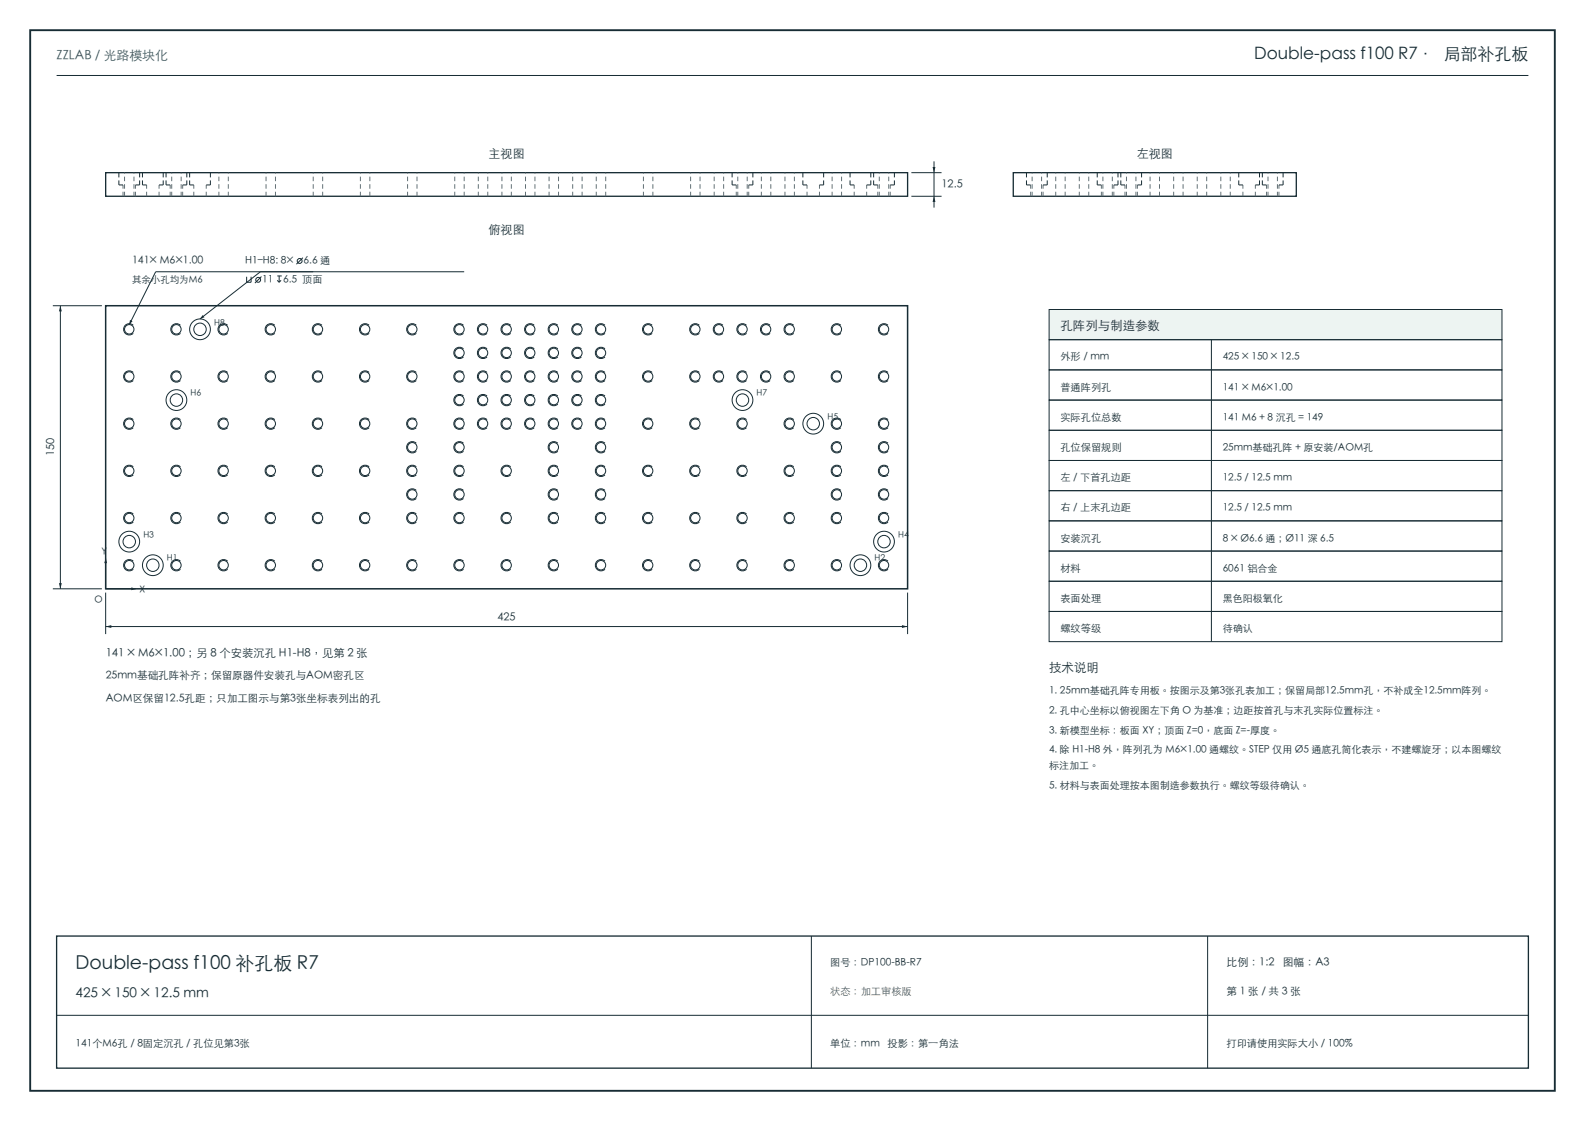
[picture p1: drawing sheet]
<svg xmlns="http://www.w3.org/2000/svg" width="420mm" height="297mm" viewBox="0 0 420 297" stroke-linecap="round" stroke-linejoin="round" font-family="sans-serif">
<path d="M8 8h404v281h-404z" fill="none" stroke="#172c34" stroke-width=".5"/>
<path d="M15 20h390M241.5 52h8M241.5 45.7h8M247.5 42.7v12.3" fill="none" stroke="#172c34" stroke-width=".26"/>
<path d="M28 45.7h212.5v6.3h-212.5zM268.5 45.7h75v6.3h-75z" fill="none" stroke="#172c34" stroke-width=".35"/>
<g fill="none" stroke="#647077" stroke-width=".26" stroke-dasharray="1.2 .8" stroke-linecap="butt">
<path d="M32.6 52v-3M33 52v-6.3M35.5 52v-6.3M35.9 52v-3M38.9 52v-3M42.2 52v-3M45.1 52v-3M45.5 52v-6.3M48 52v-6.3M48.4 52v-3M51.4 52v-3M54.7 52v-3"/>
<path d="M58 52v-6.3M60.5 52v-6.3M70.5 52v-6.3M73 52v-6.3M83 52v-6.3M85.5 52v-6.3M95.5 52v-6.3M98 52v-6.3M108 52v-6.3M110.5 52v-6.3M120.5 52v-6.3M123 52v-6.3"/>
<path d="M126.8 52v-6.3M129.3 52v-6.3M133 52v-6.3M135.5 52v-6.3M139.3 52v-6.3M141.8 52v-6.3M145.5 52v-6.3M148 52v-6.3M151.8 52v-6.3M154.3 52v-6.3M158 52v-6.3M160.5 52v-6.3"/>
<path d="M170.5 52v-6.3M173 52v-6.3M183 52v-6.3M185.5 52v-6.3M189.3 52v-6.3M191.8 52v-6.3M195.1 52v-3M195.5 52v-6.3M198 52v-6.3M198.4 52v-3M201.8 52v-6.3M204.3 52v-6.3"/>
<path d="M208 52v-6.3M210.5 52v-6.3M213.9 52v-3M217.2 52v-3M220.5 52v-6.3M223 52v-6.3M226.4 52v-3M229.7 52v-3M232.6 52v-3M233 52v-6.3M235.5 52v-6.3M235.9 52v-3"/>
<path d="M273.1 52v-3M273.5 52v-6.3M276 52v-6.3M276.4 52v-3M279.8 52v-6.3M282.3 52v-6.3M286 52v-6.3M288.5 52v-6.3M291.9 52v-3M292.3 52v-6.3M294.8 52v-6.3M295.2 52v-3"/>
<path d="M298.1 52v-3M298.5 52v-6.3M301 52v-6.3M301.4 52v-3M304.8 52v-6.3M307.3 52v-6.3M311 52v-6.3M313.5 52v-6.3M317.3 52v-6.3M319.8 52v-6.3M323.5 52v-6.3M326 52v-6.3"/>
<path d="M329.4 52v-3M332.7 52v-3M335.6 52v-3M336 52v-6.3M338.5 52v-6.3M338.9 52v-3"/>
</g>
<g fill="none" stroke="#172c34" stroke-width=".26" stroke-dasharray="1.2 .8" stroke-linecap="butt">
<path d="M31.5 49v-3.3M32.6 49h-1.1M35.9 49h1.1M37 49v-3.3M37.8 49v-3.3M38.9 49h-1.1M42.2 49h1.1M43.3 49v-3.3M44 49v-3.3M45.1 49h-1.1M48.4 49h1.1M49.5 49v-3.3"/>
<path d="M50.3 49v-3.3M51.4 49h-1.1M54.7 49h1.1M55.8 49v-3.3M194 49v-3.3M195.1 49h-1.1M198.4 49h1.1M199.5 49v-3.3M212.8 49v-3.3M213.9 49h-1.1M217.2 49h1.1M218.3 49v-3.3"/>
<path d="M225.3 49v-3.3M226.4 49h-1.1M229.7 49h1.1M230.8 49v-3.3M231.5 49v-3.3M232.6 49h-1.1M235.9 49h1.1M237 49v-3.3M272 49v-3.3M273.1 49h-1.1M276.4 49h1.1M277.5 49v-3.3"/>
<path d="M290.8 49v-3.3M291.9 49h-1.1M295.2 49h1.1M296.3 49v-3.3M297 49v-3.3M298.1 49h-1.1M301.4 49h1.1M302.5 49v-3.3M328.3 49v-3.3M329.4 49h-1.1M332.7 49h1.1M333.8 49v-3.3"/>
<path d="M334.5 49v-3.3M335.6 49h-1.1M338.9 49h1.1M340 49v-3.3"/>
</g>
<g fill="#172c34">
<path d="M247.5 52l.4 1.5h-.8z"/>
<path d="M247.1 44.2h.8l-.4 1.5z"/>
</g>
<path d="M28 81h212.5v75h-212.5z" fill="none" stroke="#172c34" stroke-width=".4"/>
<g fill="none" stroke="#172c34" stroke-width=".26">
<path d="M35.3 98.7a1.5 1.5 0 0 0-2.1 0 1.5 1.5 0 0 0 0 2.1 1.5 1.5 0 0 0 2.1 0M35.3 86.2a1.5 1.5 0 0 0-2.1 0 1.5 1.5 0 0 0 0 2.1 1.5 1.5 0 0 0 2.1 0M47.8 98.7a1.5 1.5 0 0 0-2.1 0 1.5 1.5 0 0 0 0 2.1 1.5 1.5 0 0 0 2.1 0M47.8 86.2a1.5 1.5 0 0 0-2.1 0 1.5 1.5 0 0 0 0 2.1 1.5 1.5 0 0 0 2.1 0M60.3 98.7a1.5 1.5 0 0 0-2.1 0 1.5 1.5 0 0 0 0 2.1 1.5 1.5 0 0 0 2.1 0M60.3 86.2a1.5 1.5 0 0 0-2.1 0 1.5 1.5 0 0 0 0 2.1 1.5 1.5 0 0 0 2.1 0M72.8 98.7a1.5 1.5 0 0 0-2.1 0 1.5 1.5 0 0 0 0 2.1 1.5 1.5 0 0 0 2.1 0M72.8 86.2a1.5 1.5 0 0 0-2.1 0 1.5 1.5 0 0 0 0 2.1 1.5 1.5 0 0 0 2.1 0M85.3 98.7a1.5 1.5 0 0 0-2.1 0 1.5 1.5 0 0 0 0 2.1 1.5 1.5 0 0 0 2.1 0M85.3 86.2a1.5 1.5 0 0 0-2.1 0 1.5 1.5 0 0 0 0 2.1 1.5 1.5 0 0 0 2.1 0M97.8 98.7a1.5 1.5 0 0 0-2.1 0 1.5 1.5 0 0 0 0 2.1 1.5 1.5 0 0 0 2.1 0M97.8 86.2a1.5 1.5 0 0 0-2.1 0 1.5 1.5 0 0 0 0 2.1 1.5 1.5 0 0 0 2.1 0"/>
<path d="M110.3 98.7a1.5 1.5 0 0 0-2.1 0 1.5 1.5 0 0 0 0 2.1 1.5 1.5 0 0 0 2.1 0M110.3 86.2a1.5 1.5 0 0 0-2.1 0 1.5 1.5 0 0 0 0 2.1 1.5 1.5 0 0 0 2.1 0M122.8 98.7a1.5 1.5 0 0 0-2.1 0 1.5 1.5 0 0 0 0 2.1 1.5 1.5 0 0 0 2.1 0M122.8 92.4a1.5 1.5 0 0 0-2.1 0 1.5 1.5 0 0 0 0 2.2 1.5 1.5 0 0 0 2.1 0M122.8 86.2a1.5 1.5 0 0 0-2.1 0 1.5 1.5 0 0 0 0 2.1 1.5 1.5 0 0 0 2.1 0M129.1 98.7a1.5 1.5 0 0 0-2.2 0 1.5 1.5 0 0 0 0 2.1 1.5 1.5 0 0 0 2.2 0M129.1 92.4a1.5 1.5 0 0 0-2.2 0 1.5 1.5 0 0 0 0 2.2 1.5 1.5 0 0 0 2.2 0M129.1 86.2a1.5 1.5 0 0 0-2.2 0 1.5 1.5 0 0 0 0 2.1 1.5 1.5 0 0 0 2.2 0M135.3 98.7a1.5 1.5 0 0 0-2.1 0 1.5 1.5 0 0 0 0 2.1 1.5 1.5 0 0 0 2.1 0M135.3 92.4a1.5 1.5 0 0 0-2.1 0 1.5 1.5 0 0 0 0 2.2 1.5 1.5 0 0 0 2.1 0M135.3 86.2a1.5 1.5 0 0 0-2.1 0 1.5 1.5 0 0 0 0 2.1 1.5 1.5 0 0 0 2.1 0M141.6 98.7a1.5 1.5 0 0 0-2.2 0 1.5 1.5 0 0 0 0 2.1 1.5 1.5 0 0 0 2.2 0"/>
<path d="M141.6 92.4a1.5 1.5 0 0 0-2.2 0 1.5 1.5 0 0 0 0 2.2 1.5 1.5 0 0 0 2.2 0M141.6 86.2a1.5 1.5 0 0 0-2.2 0 1.5 1.5 0 0 0 0 2.1 1.5 1.5 0 0 0 2.2 0M147.8 98.7a1.5 1.5 0 0 0-2.1 0 1.5 1.5 0 0 0 0 2.1 1.5 1.5 0 0 0 2.1 0M147.8 92.4a1.5 1.5 0 0 0-2.1 0 1.5 1.5 0 0 0 0 2.2 1.5 1.5 0 0 0 2.1 0M147.8 86.2a1.5 1.5 0 0 0-2.1 0 1.5 1.5 0 0 0 0 2.1 1.5 1.5 0 0 0 2.1 0M154.1 98.7a1.5 1.5 0 0 0-2.2 0 1.5 1.5 0 0 0 0 2.1 1.5 1.5 0 0 0 2.2 0M154.1 92.4a1.5 1.5 0 0 0-2.2 0 1.5 1.5 0 0 0 0 2.2 1.5 1.5 0 0 0 2.2 0M154.1 86.2a1.5 1.5 0 0 0-2.2 0 1.5 1.5 0 0 0 0 2.1 1.5 1.5 0 0 0 2.2 0M160.3 98.7a1.5 1.5 0 0 0-2.1 0 1.5 1.5 0 0 0 0 2.1 1.5 1.5 0 0 0 2.1 0M160.3 92.4a1.5 1.5 0 0 0-2.1 0 1.5 1.5 0 0 0 0 2.2 1.5 1.5 0 0 0 2.1 0M160.3 86.2a1.5 1.5 0 0 0-2.1 0 1.5 1.5 0 0 0 0 2.1 1.5 1.5 0 0 0 2.1 0M172.8 98.7a1.5 1.5 0 0 0-2.1 0 1.5 1.5 0 0 0 0 2.1 1.5 1.5 0 0 0 2.1 0"/>
<path d="M172.8 86.2a1.5 1.5 0 0 0-2.1 0 1.5 1.5 0 0 0 0 2.1 1.5 1.5 0 0 0 2.1 0M185.3 98.7a1.5 1.5 0 0 0-2.1 0 1.5 1.5 0 0 0 0 2.1 1.5 1.5 0 0 0 2.1 0M185.3 86.2a1.5 1.5 0 0 0-2.1 0 1.5 1.5 0 0 0 0 2.1 1.5 1.5 0 0 0 2.1 0M191.6 98.7a1.5 1.5 0 0 0-2.2 0 1.5 1.5 0 0 0 0 2.1 1.5 1.5 0 0 0 2.2 0M191.6 86.2a1.5 1.5 0 0 0-2.2 0 1.5 1.5 0 0 0 0 2.1 1.5 1.5 0 0 0 2.2 0M197.8 98.7a1.5 1.5 0 0 0-2.1 0 1.5 1.5 0 0 0 0 2.1 1.5 1.5 0 0 0 2.1 0M197.8 86.2a1.5 1.5 0 0 0-2.1 0 1.5 1.5 0 0 0 0 2.1 1.5 1.5 0 0 0 2.1 0M204.1 98.7a1.5 1.5 0 0 0-2.2 0 1.5 1.5 0 0 0 0 2.1 1.5 1.5 0 0 0 2.2 0M204.1 86.2a1.5 1.5 0 0 0-2.2 0 1.5 1.5 0 0 0 0 2.1 1.5 1.5 0 0 0 2.2 0M210.3 98.7a1.5 1.5 0 0 0-2.1 0 1.5 1.5 0 0 0 0 2.1 1.5 1.5 0 0 0 2.1 0M210.3 86.2a1.5 1.5 0 0 0-2.1 0 1.5 1.5 0 0 0 0 2.1 1.5 1.5 0 0 0 2.1 0M222.8 98.7a1.5 1.5 0 0 0-2.1 0 1.5 1.5 0 0 0 0 2.1 1.5 1.5 0 0 0 2.1 0"/>
<path d="M222.8 86.2a1.5 1.5 0 0 0-2.1 0 1.5 1.5 0 0 0 0 2.1 1.5 1.5 0 0 0 2.1 0M235.3 98.7a1.5 1.5 0 0 0-2.1 0 1.5 1.5 0 0 0 0 2.1 1.5 1.5 0 0 0 2.1 0M235.3 86.2a1.5 1.5 0 0 0-2.1 0 1.5 1.5 0 0 0 0 2.1 1.5 1.5 0 0 0 2.1 0M35.3 111.2a1.5 1.5 0 0 0-2.1 0 1.5 1.5 0 0 0 0 2.1 1.5 1.5 0 0 0 2.1 0M47.8 111.2a1.5 1.5 0 0 0-2.1 0 1.5 1.5 0 0 0 0 2.1 1.5 1.5 0 0 0 2.1 0M60.3 111.2a1.5 1.5 0 0 0-2.1 0 1.5 1.5 0 0 0 0 2.1 1.5 1.5 0 0 0 2.1 0M72.8 111.2a1.5 1.5 0 0 0-2.1 0 1.5 1.5 0 0 0 0 2.1 1.5 1.5 0 0 0 2.1 0M85.3 111.2a1.5 1.5 0 0 0-2.1 0 1.5 1.5 0 0 0 0 2.1 1.5 1.5 0 0 0 2.1 0M97.8 111.2a1.5 1.5 0 0 0-2.1 0 1.5 1.5 0 0 0 0 2.1 1.5 1.5 0 0 0 2.1 0M110.3 117.4a1.5 1.5 0 0 0-2.1 0 1.5 1.5 0 0 0 0 2.2 1.5 1.5 0 0 0 2.1 0M110.3 111.2a1.5 1.5 0 0 0-2.1 0 1.5 1.5 0 0 0 0 2.1 1.5 1.5 0 0 0 2.1 0M122.8 117.4a1.5 1.5 0 0 0-2.1 0 1.5 1.5 0 0 0 0 2.2 1.5 1.5 0 0 0 2.1 0"/>
<path d="M122.8 111.2a1.5 1.5 0 0 0-2.1 0 1.5 1.5 0 0 0 0 2.1 1.5 1.5 0 0 0 2.1 0M122.8 104.9a1.5 1.5 0 0 0-2.1 0 1.5 1.5 0 0 0 0 2.2 1.5 1.5 0 0 0 2.1 0M129.1 111.2a1.5 1.5 0 0 0-2.2 0 1.5 1.5 0 0 0 0 2.1 1.5 1.5 0 0 0 2.2 0M129.1 104.9a1.5 1.5 0 0 0-2.2 0 1.5 1.5 0 0 0 0 2.2 1.5 1.5 0 0 0 2.2 0M135.3 111.2a1.5 1.5 0 0 0-2.1 0 1.5 1.5 0 0 0 0 2.1 1.5 1.5 0 0 0 2.1 0M135.3 104.9a1.5 1.5 0 0 0-2.1 0 1.5 1.5 0 0 0 0 2.2 1.5 1.5 0 0 0 2.1 0M141.6 111.2a1.5 1.5 0 0 0-2.2 0 1.5 1.5 0 0 0 0 2.1 1.5 1.5 0 0 0 2.2 0M141.6 104.9a1.5 1.5 0 0 0-2.2 0 1.5 1.5 0 0 0 0 2.2 1.5 1.5 0 0 0 2.2 0M147.8 117.4a1.5 1.5 0 0 0-2.1 0 1.5 1.5 0 0 0 0 2.2 1.5 1.5 0 0 0 2.1 0M147.8 111.2a1.5 1.5 0 0 0-2.1 0 1.5 1.5 0 0 0 0 2.1 1.5 1.5 0 0 0 2.1 0M147.8 104.9a1.5 1.5 0 0 0-2.1 0 1.5 1.5 0 0 0 0 2.2 1.5 1.5 0 0 0 2.1 0M154.1 111.2a1.5 1.5 0 0 0-2.2 0 1.5 1.5 0 0 0 0 2.1 1.5 1.5 0 0 0 2.2 0"/>
<path d="M154.1 104.9a1.5 1.5 0 0 0-2.2 0 1.5 1.5 0 0 0 0 2.2 1.5 1.5 0 0 0 2.2 0M160.3 117.4a1.5 1.5 0 0 0-2.1 0 1.5 1.5 0 0 0 0 2.2 1.5 1.5 0 0 0 2.1 0M160.3 111.2a1.5 1.5 0 0 0-2.1 0 1.5 1.5 0 0 0 0 2.1 1.5 1.5 0 0 0 2.1 0M160.3 104.9a1.5 1.5 0 0 0-2.1 0 1.5 1.5 0 0 0 0 2.2 1.5 1.5 0 0 0 2.1 0M172.8 111.2a1.5 1.5 0 0 0-2.1 0 1.5 1.5 0 0 0 0 2.1 1.5 1.5 0 0 0 2.1 0M185.3 111.2a1.5 1.5 0 0 0-2.1 0 1.5 1.5 0 0 0 0 2.1 1.5 1.5 0 0 0 2.1 0M197.8 111.2a1.5 1.5 0 0 0-2.1 0 1.5 1.5 0 0 0 0 2.1 1.5 1.5 0 0 0 2.1 0M210.3 111.2a1.5 1.5 0 0 0-2.1 0 1.5 1.5 0 0 0 0 2.1 1.5 1.5 0 0 0 2.1 0M222.8 117.4a1.5 1.5 0 0 0-2.1 0 1.5 1.5 0 0 0 0 2.2 1.5 1.5 0 0 0 2.1 0M222.8 111.2a1.5 1.5 0 0 0-2.1 0 1.5 1.5 0 0 0 0 2.1 1.5 1.5 0 0 0 2.1 0M235.3 117.4a1.5 1.5 0 0 0-2.1 0 1.5 1.5 0 0 0 0 2.2 1.5 1.5 0 0 0 2.1 0M235.3 111.2a1.5 1.5 0 0 0-2.1 0 1.5 1.5 0 0 0 0 2.1 1.5 1.5 0 0 0 2.1 0"/>
<path d="M35.3 136.2a1.5 1.5 0 0 0-2.1 0 1.5 1.5 0 0 0 0 2.1 1.5 1.5 0 0 0 2.1 0M35.3 123.7a1.5 1.5 0 0 0-2.1 0 1.5 1.5 0 0 0 0 2.1 1.5 1.5 0 0 0 2.1 0M47.8 136.2a1.5 1.5 0 0 0-2.1 0 1.5 1.5 0 0 0 0 2.1 1.5 1.5 0 0 0 2.1 0M47.8 123.7a1.5 1.5 0 0 0-2.1 0 1.5 1.5 0 0 0 0 2.1 1.5 1.5 0 0 0 2.1 0M60.3 136.2a1.5 1.5 0 0 0-2.1 0 1.5 1.5 0 0 0 0 2.1 1.5 1.5 0 0 0 2.1 0M60.3 123.7a1.5 1.5 0 0 0-2.1 0 1.5 1.5 0 0 0 0 2.1 1.5 1.5 0 0 0 2.1 0M72.8 136.2a1.5 1.5 0 0 0-2.1 0 1.5 1.5 0 0 0 0 2.1 1.5 1.5 0 0 0 2.1 0M72.8 123.7a1.5 1.5 0 0 0-2.1 0 1.5 1.5 0 0 0 0 2.1 1.5 1.5 0 0 0 2.1 0M85.3 136.2a1.5 1.5 0 0 0-2.1 0 1.5 1.5 0 0 0 0 2.1 1.5 1.5 0 0 0 2.1 0M85.3 123.7a1.5 1.5 0 0 0-2.1 0 1.5 1.5 0 0 0 0 2.1 1.5 1.5 0 0 0 2.1 0M97.8 136.2a1.5 1.5 0 0 0-2.1 0 1.5 1.5 0 0 0 0 2.1 1.5 1.5 0 0 0 2.1 0M97.8 123.7a1.5 1.5 0 0 0-2.1 0 1.5 1.5 0 0 0 0 2.1 1.5 1.5 0 0 0 2.1 0"/>
<path d="M110.3 136.2a1.5 1.5 0 0 0-2.1 0 1.5 1.5 0 0 0 0 2.1 1.5 1.5 0 0 0 2.1 0M110.3 129.9a1.5 1.5 0 0 0-2.1 0 1.5 1.5 0 0 0 0 2.2 1.5 1.5 0 0 0 2.1 0M110.3 123.7a1.5 1.5 0 0 0-2.1 0 1.5 1.5 0 0 0 0 2.1 1.5 1.5 0 0 0 2.1 0M122.8 136.2a1.5 1.5 0 0 0-2.1 0 1.5 1.5 0 0 0 0 2.1 1.5 1.5 0 0 0 2.1 0M122.8 129.9a1.5 1.5 0 0 0-2.1 0 1.5 1.5 0 0 0 0 2.2 1.5 1.5 0 0 0 2.1 0M122.8 123.7a1.5 1.5 0 0 0-2.1 0 1.5 1.5 0 0 0 0 2.1 1.5 1.5 0 0 0 2.1 0M135.3 136.2a1.5 1.5 0 0 0-2.1 0 1.5 1.5 0 0 0 0 2.1 1.5 1.5 0 0 0 2.1 0M135.3 123.7a1.5 1.5 0 0 0-2.1 0 1.5 1.5 0 0 0 0 2.1 1.5 1.5 0 0 0 2.1 0M147.8 136.2a1.5 1.5 0 0 0-2.1 0 1.5 1.5 0 0 0 0 2.1 1.5 1.5 0 0 0 2.1 0M147.8 129.9a1.5 1.5 0 0 0-2.1 0 1.5 1.5 0 0 0 0 2.2 1.5 1.5 0 0 0 2.1 0M147.8 123.7a1.5 1.5 0 0 0-2.1 0 1.5 1.5 0 0 0 0 2.1 1.5 1.5 0 0 0 2.1 0M160.3 136.2a1.5 1.5 0 0 0-2.1 0 1.5 1.5 0 0 0 0 2.1 1.5 1.5 0 0 0 2.1 0"/>
<path d="M160.3 129.9a1.5 1.5 0 0 0-2.1 0 1.5 1.5 0 0 0 0 2.2 1.5 1.5 0 0 0 2.1 0M160.3 123.7a1.5 1.5 0 0 0-2.1 0 1.5 1.5 0 0 0 0 2.1 1.5 1.5 0 0 0 2.1 0M172.8 136.2a1.5 1.5 0 0 0-2.1 0 1.5 1.5 0 0 0 0 2.1 1.5 1.5 0 0 0 2.1 0M172.8 123.7a1.5 1.5 0 0 0-2.1 0 1.5 1.5 0 0 0 0 2.1 1.5 1.5 0 0 0 2.1 0M185.3 136.2a1.5 1.5 0 0 0-2.1 0 1.5 1.5 0 0 0 0 2.1 1.5 1.5 0 0 0 2.1 0M185.3 123.7a1.5 1.5 0 0 0-2.1 0 1.5 1.5 0 0 0 0 2.1 1.5 1.5 0 0 0 2.1 0M197.8 136.2a1.5 1.5 0 0 0-2.1 0 1.5 1.5 0 0 0 0 2.1 1.5 1.5 0 0 0 2.1 0M197.8 123.7a1.5 1.5 0 0 0-2.1 0 1.5 1.5 0 0 0 0 2.1 1.5 1.5 0 0 0 2.1 0M210.3 136.2a1.5 1.5 0 0 0-2.1 0 1.5 1.5 0 0 0 0 2.1 1.5 1.5 0 0 0 2.1 0M210.3 123.7a1.5 1.5 0 0 0-2.1 0 1.5 1.5 0 0 0 0 2.1 1.5 1.5 0 0 0 2.1 0M222.8 136.2a1.5 1.5 0 0 0-2.1 0 1.5 1.5 0 0 0 0 2.1 1.5 1.5 0 0 0 2.1 0M222.8 129.9a1.5 1.5 0 0 0-2.1 0 1.5 1.5 0 0 0 0 2.2 1.5 1.5 0 0 0 2.1 0"/>
<path d="M222.8 123.7a1.5 1.5 0 0 0-2.1 0 1.5 1.5 0 0 0 0 2.1 1.5 1.5 0 0 0 2.1 0M235.3 136.2a1.5 1.5 0 0 0-2.1 0 1.5 1.5 0 0 0 0 2.1 1.5 1.5 0 0 0 2.1 0M235.3 129.9a1.5 1.5 0 0 0-2.1 0 1.5 1.5 0 0 0 0 2.2 1.5 1.5 0 0 0 2.1 0M235.3 123.7a1.5 1.5 0 0 0-2.1 0 1.5 1.5 0 0 0 0 2.1 1.5 1.5 0 0 0 2.1 0M28 157v11M35.3 148.7a1.5 1.5 0 0 0-2.1 0 1.5 1.5 0 0 0 0 2.1 1.5 1.5 0 0 0 2.1 0M47.8 148.7a1.5 1.5 0 0 0-2.1 0 1.5 1.5 0 0 0 0 2.1 1.5 1.5 0 0 0 2.1 0M60.3 148.7a1.5 1.5 0 0 0-2.1 0 1.5 1.5 0 0 0 0 2.1 1.5 1.5 0 0 0 2.1 0M72.8 148.7a1.5 1.5 0 0 0-2.1 0 1.5 1.5 0 0 0 0 2.1 1.5 1.5 0 0 0 2.1 0M85.3 148.7a1.5 1.5 0 0 0-2.1 0 1.5 1.5 0 0 0 0 2.1 1.5 1.5 0 0 0 2.1 0M97.8 148.7a1.5 1.5 0 0 0-2.1 0 1.5 1.5 0 0 0 0 2.1 1.5 1.5 0 0 0 2.1 0M110.3 148.7a1.5 1.5 0 0 0-2.1 0 1.5 1.5 0 0 0 0 2.1 1.5 1.5 0 0 0 2.1 0"/>
<path d="M122.8 148.7a1.5 1.5 0 0 0-2.1 0 1.5 1.5 0 0 0 0 2.1 1.5 1.5 0 0 0 2.1 0M135.3 148.7a1.5 1.5 0 0 0-2.1 0 1.5 1.5 0 0 0 0 2.1 1.5 1.5 0 0 0 2.1 0M147.8 148.7a1.5 1.5 0 0 0-2.1 0 1.5 1.5 0 0 0 0 2.1 1.5 1.5 0 0 0 2.1 0M160.3 148.7a1.5 1.5 0 0 0-2.1 0 1.5 1.5 0 0 0 0 2.1 1.5 1.5 0 0 0 2.1 0M172.8 148.7a1.5 1.5 0 0 0-2.1 0 1.5 1.5 0 0 0 0 2.1 1.5 1.5 0 0 0 2.1 0M185.3 148.7a1.5 1.5 0 0 0-2.1 0 1.5 1.5 0 0 0 0 2.1 1.5 1.5 0 0 0 2.1 0M197.8 148.7a1.5 1.5 0 0 0-2.1 0 1.5 1.5 0 0 0 0 2.1 1.5 1.5 0 0 0 2.1 0M210.3 148.7a1.5 1.5 0 0 0-2.1 0 1.5 1.5 0 0 0 0 2.1 1.5 1.5 0 0 0 2.1 0M222.8 148.7a1.5 1.5 0 0 0-2.1 0 1.5 1.5 0 0 0 0 2.1 1.5 1.5 0 0 0 2.1 0M235.3 148.7a1.5 1.5 0 0 0-2.1 0 1.5 1.5 0 0 0 0 2.1 1.5 1.5 0 0 0 2.1 0M240.5 157v11M28 166h212.5"/>
<circle cx="34.2" cy="99.7" r="1.25"/>
<circle cx="34.2" cy="87.2" r="1.25"/>
<circle cx="46.7" cy="87.2" r="1.25"/>
<circle cx="46.7" cy="99.7" r="1.25"/>
<circle cx="53" cy="87.2" r="2.75"/>
<circle cx="53" cy="87.2" r="1.65"/>
<circle cx="59.2" cy="99.7" r="1.25"/>
<circle cx="59.2" cy="87.2" r="1.25"/>
<circle cx="71.7" cy="87.2" r="1.25"/>
<circle cx="71.7" cy="99.7" r="1.25"/>
<circle cx="84.2" cy="87.2" r="1.25"/>
<circle cx="84.2" cy="99.7" r="1.25"/>
<circle cx="96.7" cy="87.2" r="1.25"/>
<circle cx="96.7" cy="99.7" r="1.25"/>
<circle cx="109.2" cy="87.2" r="1.25"/>
<circle cx="109.2" cy="99.7" r="1.25"/>
<circle cx="121.7" cy="93.5" r="1.25"/>
<circle cx="121.7" cy="99.7" r="1.25"/>
<circle cx="121.7" cy="87.2" r="1.25"/>
<circle cx="128" cy="99.7" r="1.25"/>
<circle cx="128" cy="93.5" r="1.25"/>
<circle cx="128" cy="87.2" r="1.25"/>
<circle cx="134.2" cy="99.7" r="1.25"/>
<circle cx="134.2" cy="93.5" r="1.25"/>
<circle cx="134.2" cy="87.2" r="1.25"/>
<circle cx="140.5" cy="93.5" r="1.25"/>
<circle cx="140.5" cy="87.2" r="1.25"/>
<circle cx="140.5" cy="99.7" r="1.25"/>
<circle cx="146.7" cy="99.7" r="1.25"/>
<circle cx="146.7" cy="93.5" r="1.25"/>
<circle cx="146.7" cy="87.2" r="1.25"/>
<circle cx="153" cy="87.2" r="1.25"/>
<circle cx="153" cy="93.5" r="1.25"/>
<circle cx="153" cy="99.7" r="1.25"/>
<circle cx="159.2" cy="93.5" r="1.25"/>
<circle cx="159.2" cy="99.7" r="1.25"/>
<circle cx="159.2" cy="87.2" r="1.25"/>
<circle cx="171.7" cy="99.7" r="1.25"/>
<circle cx="171.7" cy="87.2" r="1.25"/>
<circle cx="184.2" cy="99.7" r="1.25"/>
<circle cx="184.2" cy="87.2" r="1.25"/>
<circle cx="190.5" cy="87.2" r="1.25"/>
<circle cx="190.5" cy="99.7" r="1.25"/>
<circle cx="196.7" cy="87.2" r="1.25"/>
<circle cx="196.7" cy="99.7" r="1.25"/>
<circle cx="203" cy="99.7" r="1.25"/>
<circle cx="203" cy="87.2" r="1.25"/>
<circle cx="209.2" cy="99.7" r="1.25"/>
<circle cx="209.2" cy="87.2" r="1.25"/>
<circle cx="221.7" cy="87.2" r="1.25"/>
<circle cx="221.7" cy="99.7" r="1.25"/>
<circle cx="234.2" cy="99.7" r="1.25"/>
<circle cx="234.2" cy="87.2" r="1.25"/>
<circle cx="34.2" cy="112.2" r="1.25"/>
<circle cx="46.7" cy="106" r="2.75"/>
<circle cx="46.7" cy="106" r="1.65"/>
<circle cx="46.7" cy="112.2" r="1.25"/>
<circle cx="59.2" cy="112.2" r="1.25"/>
<circle cx="71.7" cy="112.2" r="1.25"/>
<circle cx="84.2" cy="112.2" r="1.25"/>
<circle cx="96.7" cy="112.2" r="1.25"/>
<circle cx="109.2" cy="112.2" r="1.25"/>
<circle cx="109.2" cy="118.5" r="1.25"/>
<circle cx="121.7" cy="118.5" r="1.25"/>
<circle cx="121.7" cy="112.2" r="1.25"/>
<circle cx="121.7" cy="106" r="1.25"/>
<circle cx="128" cy="112.2" r="1.25"/>
<circle cx="128" cy="106" r="1.25"/>
<circle cx="134.2" cy="112.2" r="1.25"/>
<circle cx="134.2" cy="106" r="1.25"/>
<circle cx="140.5" cy="112.2" r="1.25"/>
<circle cx="140.5" cy="106" r="1.25"/>
<circle cx="146.7" cy="118.5" r="1.25"/>
<circle cx="146.7" cy="112.2" r="1.25"/>
<circle cx="146.7" cy="106" r="1.25"/>
<circle cx="153" cy="112.2" r="1.25"/>
<circle cx="153" cy="106" r="1.25"/>
<circle cx="159.2" cy="118.5" r="1.25"/>
<circle cx="159.2" cy="112.2" r="1.25"/>
<circle cx="159.2" cy="106" r="1.25"/>
<circle cx="171.7" cy="112.2" r="1.25"/>
<circle cx="184.2" cy="112.2" r="1.25"/>
<circle cx="196.7" cy="106" r="2.75"/>
<circle cx="196.7" cy="106" r="1.65"/>
<circle cx="196.7" cy="112.2" r="1.25"/>
<circle cx="209.2" cy="112.2" r="1.25"/>
<circle cx="215.5" cy="112.2" r="2.75"/>
<circle cx="215.5" cy="112.2" r="1.65"/>
<circle cx="221.7" cy="118.5" r="1.25"/>
<circle cx="221.7" cy="112.2" r="1.25"/>
<circle cx="234.2" cy="112.2" r="1.25"/>
<circle cx="234.2" cy="118.5" r="1.25"/>
<circle cx="34.2" cy="137.2" r="1.25"/>
<circle cx="34.2" cy="124.7" r="1.25"/>
<circle cx="46.7" cy="137.2" r="1.25"/>
<circle cx="46.7" cy="124.7" r="1.25"/>
<circle cx="59.2" cy="124.7" r="1.25"/>
<circle cx="59.2" cy="137.2" r="1.25"/>
<circle cx="71.7" cy="124.7" r="1.25"/>
<circle cx="71.7" cy="137.2" r="1.25"/>
<circle cx="84.2" cy="137.2" r="1.25"/>
<circle cx="84.2" cy="124.7" r="1.25"/>
<circle cx="96.7" cy="137.2" r="1.25"/>
<circle cx="96.7" cy="124.7" r="1.25"/>
<circle cx="109.2" cy="124.7" r="1.25"/>
<circle cx="109.2" cy="137.2" r="1.25"/>
<circle cx="109.2" cy="131" r="1.25"/>
<circle cx="121.7" cy="131" r="1.25"/>
<circle cx="121.7" cy="124.7" r="1.25"/>
<circle cx="121.7" cy="137.2" r="1.25"/>
<circle cx="134.2" cy="137.2" r="1.25"/>
<circle cx="134.2" cy="124.7" r="1.25"/>
<circle cx="146.7" cy="137.2" r="1.25"/>
<circle cx="146.7" cy="131" r="1.25"/>
<circle cx="146.7" cy="124.7" r="1.25"/>
<circle cx="159.2" cy="131" r="1.25"/>
<circle cx="159.2" cy="124.7" r="1.25"/>
<circle cx="159.2" cy="137.2" r="1.25"/>
<circle cx="171.7" cy="137.2" r="1.25"/>
<circle cx="171.7" cy="124.7" r="1.25"/>
<circle cx="184.2" cy="137.2" r="1.25"/>
<circle cx="184.2" cy="124.7" r="1.25"/>
<circle cx="196.7" cy="137.2" r="1.25"/>
<circle cx="196.7" cy="124.7" r="1.25"/>
<circle cx="209.2" cy="124.7" r="1.25"/>
<circle cx="209.2" cy="137.2" r="1.25"/>
<circle cx="221.7" cy="131" r="1.25"/>
<circle cx="221.7" cy="124.7" r="1.25"/>
<circle cx="221.7" cy="137.2" r="1.25"/>
<circle cx="234.2" cy="137.2" r="1.25"/>
<circle cx="234.2" cy="131" r="1.25"/>
<circle cx="234.2" cy="124.7" r="1.25"/>
<circle cx="34.2" cy="143.5" r="2.75"/>
<circle cx="34.2" cy="143.5" r="1.65"/>
<circle cx="34.2" cy="149.7" r="1.25"/>
<circle cx="40.5" cy="149.7" r="2.75"/>
<circle cx="40.5" cy="149.7" r="1.65"/>
<circle cx="46.7" cy="149.7" r="1.25"/>
<circle cx="59.2" cy="149.7" r="1.25"/>
<circle cx="71.7" cy="149.7" r="1.25"/>
<circle cx="84.2" cy="149.7" r="1.25"/>
<circle cx="96.7" cy="149.7" r="1.25"/>
<circle cx="109.2" cy="149.7" r="1.25"/>
<circle cx="121.7" cy="149.7" r="1.25"/>
<circle cx="134.2" cy="149.7" r="1.25"/>
<circle cx="146.7" cy="149.7" r="1.25"/>
<circle cx="159.2" cy="149.7" r="1.25"/>
<circle cx="171.7" cy="149.7" r="1.25"/>
<circle cx="184.2" cy="149.7" r="1.25"/>
<circle cx="196.7" cy="149.7" r="1.25"/>
<circle cx="209.2" cy="149.7" r="1.25"/>
<circle cx="221.7" cy="149.7" r="1.25"/>
<circle cx="228" cy="149.7" r="2.75"/>
<circle cx="228" cy="149.7" r="1.65"/>
<circle cx="234.2" cy="143.5" r="2.75"/>
<circle cx="234.2" cy="143.5" r="1.65"/>
<circle cx="234.2" cy="149.7" r="1.25"/>
</g>
<g fill="#172c34">
<path d="M28 166l1.5-.4v.8z"/>
<path d="M239 165.6l1.5 .4-1.5 .4z"/>
</g>
<path d="M14 81h13M16 81v75M14 156h13" fill="none" stroke="#172c34" stroke-width=".26"/>
<g fill="#172c34">
<path d="M15.6 154.5h.8l-.4 1.5z"/>
<path d="M16 81l.4 1.5h-.8z"/>
</g>
<path d="M28 156h8" fill="none" stroke="#172c34" stroke-width=".26"/>
<path d="M34.8 155.6l1.2 .4-1.2 .4z" fill="#172c34"/>
<path d="M28 148v8" fill="none" stroke="#172c34" stroke-width=".26"/>
<path d="M28 148l.4 1.2h-.8z" fill="#172c34"/>
<path d="M83 72h-41.7l-7 14" fill="none" stroke="#172c34" stroke-width=".26"/>
<path d="M34.4 84.8l.7 .3-.8 .9z" fill="#172c34"/>
<path d="M123 72h-54l-16 12.5" fill="none" stroke="#172c34" stroke-width=".26"/>
<path d="M53.7 83.5l.5 .6-1.2 .4z" fill="#172c34"/>
<g fill="none" stroke="#172c34" stroke-width=".26">
<path d="M65.4 73.3v1.5h1.1v-1.5M69.3 73.3l-1.7 1.7M73.5 74.3l.5 .5M73.5 73.1h1.2M74 73.1v1.7M74.5 74.3l-.5 .5M80.3 68.3l-1.8 1.7"/>
<circle cx="68.4" cy="74.1" r=".65"/>
<circle cx="79.4" cy="69.1" r=".65"/>
</g>
<path d="M278 82h120v8h-120z" fill-rule="evenodd" fill="#edf4f2" stroke="#172c34" stroke-width=".26"/>
<g fill="none" stroke="#172c34" stroke-width=".26">
<path d="M278 90h120v8h-120zM278 98h120v8h-120zM321 90v80M278 106h120v8h-120zM278 114h120v8h-120zM278 122h120v8h-120zM278 130h120v8h-120zM278 138h120v8h-120zM278 146h120v8h-120zM278 154h120v8h-120zM278 162h120v8h-120zM215 248v35"/>
<path d="M320 248v35M15 269h390"/>
</g>
<path d="M15 248h390v35h-390z" fill="none" stroke="#172c34" stroke-width=".35"/>
<text font-size="5" fill="#172c34" x="20" y="257">Double-pass f100 补孔板 R7</text>
<text font-size="4.5" fill="#172c34" x="332.3" y="16">Double-pass f100 R7 · 局部补孔板</text>
<text font-size="3.6" fill="#172c34" x="20" y="264.5">425 × 150 × 12.5 mm</text>
<text font-size="3.4" fill="#16736f" x="15" y="16">ZZLAB / 光路模块化</text>
<g font-size="3.3" fill="#172c34">
<text x="281" y="87.5">孔阵列与制造参数</text>
<text x="278" y="178">技术说明</text>
</g>
<g font-size="3.2" fill="#172c34">
<text x="129.5" y="41.7">主视图</text>
<text x="301.2" y="41.7">左视图</text>
<text x="129.5" y="62">俯视图</text>
</g>
<text font-size="3" fill="#172c34" x="28" y="174">141 × M6×1.00；另 8 个安装沉孔 H1-H8，见第 2 张</text>
<g font-size="2.9" fill="#172c34">
<text x="249.5" y="49.9">12.5</text>
<text x="14.5" y="120.9" transform="rotate(-90 14.5 120.9)">150</text>
<text x="131.8" y="164.5">425</text>
<text x="325" y="256">比例：1:2</text>
<text x="339.9" y="256">图幅：A3</text>
</g>
<g font-size="2.8" fill="#172c34">
<text x="35" y="70">141× M6×1.00</text>
<text x="28" y="180">25mm基础孔阵补齐；保留原器件安装孔与AOM密孔区</text>
<text x="28" y="186">AOM区保留12.5孔距；只加工图示与第3张坐标表列出的孔</text>
<text x="325" y="263.5">第 1 张 / 共 3 张</text>
</g>
<g font-size="2.7" fill="#172c34">
<text x="65" y="70">H1–H8: 8×</text>
<text x="80.4" y="70">6.6 通</text>
<text x="69.5" y="75">11</text>
<text x="75" y="75">6.5 顶面</text>
<text x="281" y="95.5">外形 / mm</text>
<text x="324" y="95.5">425 × 150 × 12.5</text>
<text x="281" y="103.5">普通阵列孔</text>
<text x="324" y="103.5">141 × M6×1.00</text>
<text x="281" y="111.5">实际孔位总数</text>
<text x="324" y="111.5">141 M6 + 8 沉孔 = 149</text>
<text x="281" y="119.5">孔位保留规则</text>
<text x="324" y="119.5">25mm基础孔阵 + 原安装/AOM孔</text>
<text x="281" y="127.5">左 / 下首孔边距</text>
<text x="324" y="127.5">12.5 / 12.5 mm</text>
<text x="281" y="135.5">右 / 上末孔边距</text>
<text x="324" y="135.5">12.5 / 12.5 mm</text>
<text x="281" y="143.5">安装沉孔</text>
<text x="324" y="143.5">8 × Ø6.6 通；Ø11 深 6.5</text>
<text x="281" y="151.5">材料</text>
<text x="324" y="151.5">6061 铝合金</text>
<text x="281" y="159.5">表面处理</text>
<text x="324" y="159.5">黑色阳极氧化</text>
<text x="281" y="167.5">螺纹等级</text>
<text x="324" y="167.5">待确认</text>
<text x="278" y="184">1. 25mm基础孔阵专用板。按图示及第3张孔表加工；保留局部12.5mm孔，不补成全12.5mm阵列。</text>
<text x="278" y="189.2">2. 孔中心坐标以俯视图左下角 O 为基准；边距按首孔与末孔实际位置标注。</text>
<text x="278" y="194.4">3. 新模型坐标：板面 XY；顶面 Z=0，底面 Z=-厚度。</text>
<text x="278" y="199.6">4. 除 H1-H8 外，阵列孔为 M6×1.00 通螺纹。STEP 仅用 Ø5 通底孔简化表示，不建螺旋牙；以本图螺纹</text>
<text x="278" y="203.8">标注加工。</text>
<text x="278" y="209">5. 材料与表面处理按本图制造参数执行。螺纹等级待确认。</text>
<text x="220" y="256">图号：DP100-BB-R7</text>
<text x="20" y="277.5">141个M6孔 / 8固定沉孔 / 孔位见第3张</text>
<text x="220" y="277.5">单位：mm</text>
<text x="235.2" y="277.5">投影：第一角法</text>
<text x="325" y="277.5">打印请使用实际大小 / 100%</text>
</g>
<text font-size="2.7" fill="#8a520f" x="220" y="263.5">状态：加工审核版</text>
<g font-size="2.5" fill="#172c34">
<text x="35" y="75">其余小孔均为M6</text>
<text x="26.9" y="147">Y</text>
<text x="25" y="159.8">O</text>
<text x="37" y="157.2">X</text>
</g>
<g font-size="2.3" fill="#172c34">
<text x="56.8" y="86.2">H8</text>
<text x="50.5" y="105">H6</text>
<text x="200.5" y="105">H7</text>
<text x="219.3" y="111.2">H5</text>
<text x="38" y="142.5">H3</text>
<text x="238" y="142.5">H4</text>
<text x="44.3" y="148.7">H1</text>
<text x="231.8" y="148.7">H2</text>
</g>
</svg>
